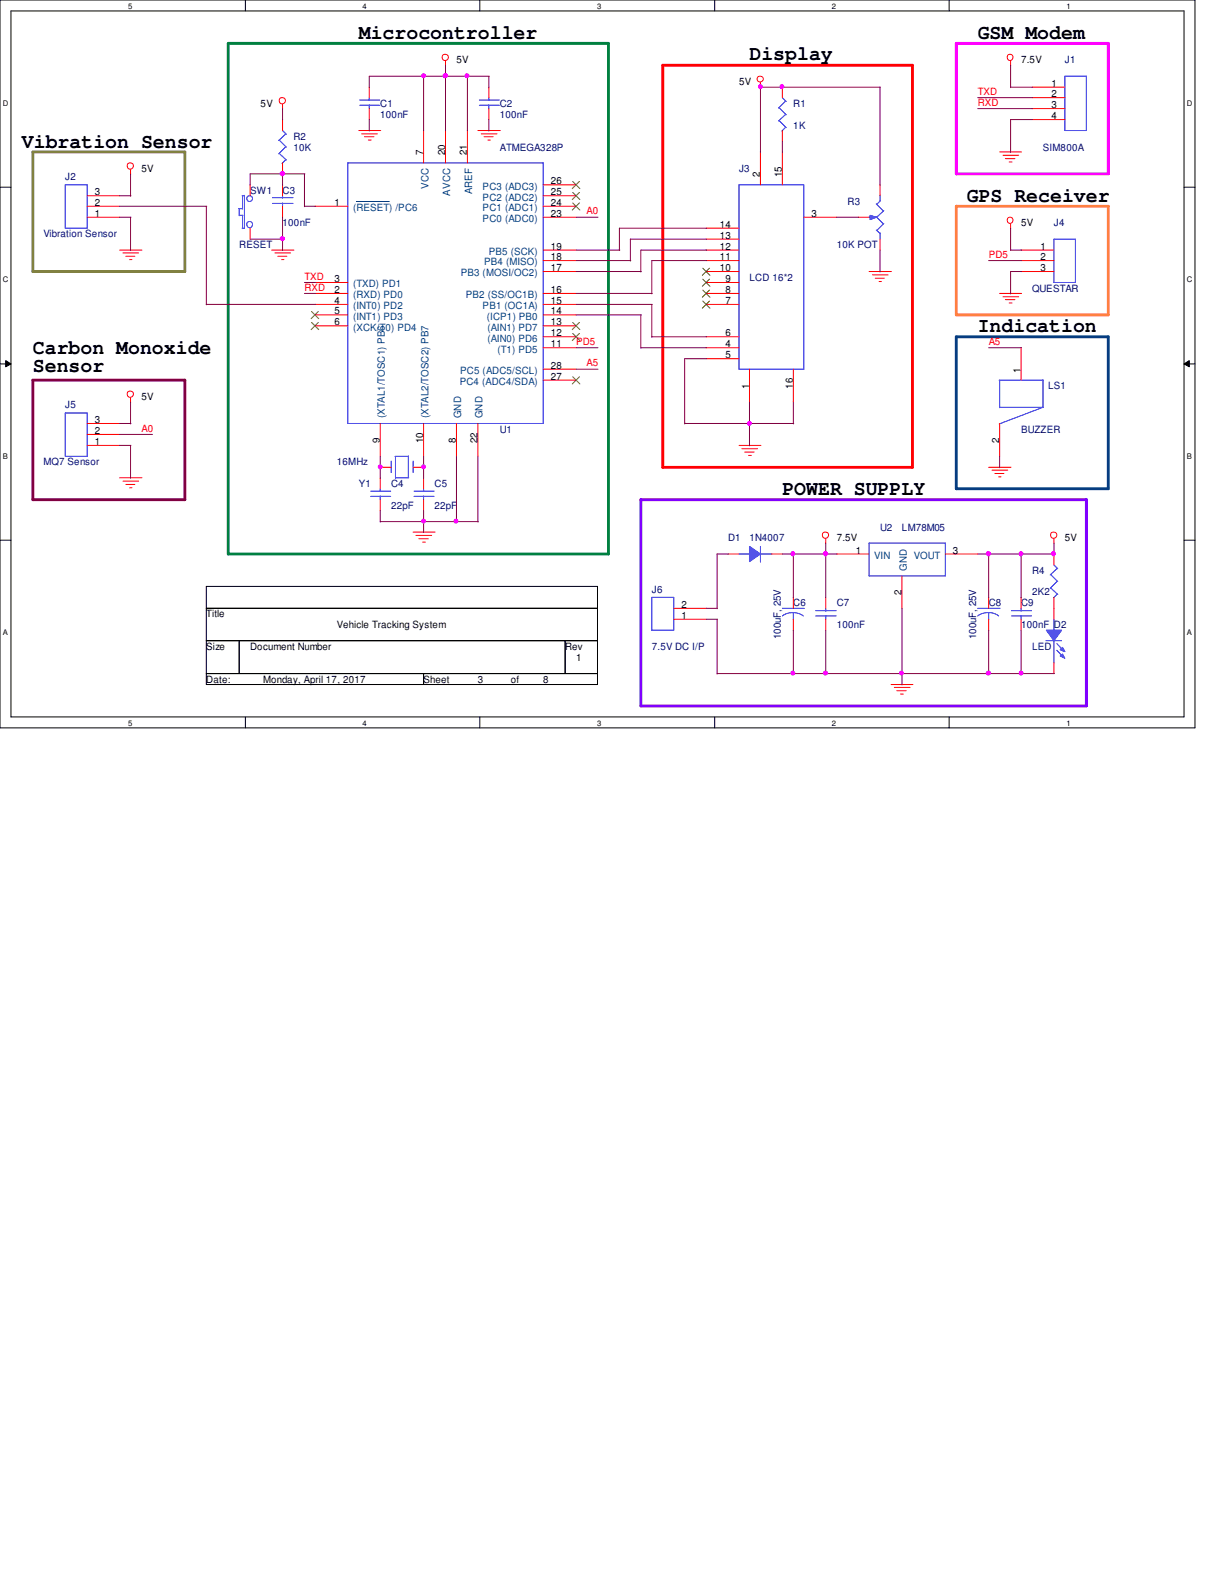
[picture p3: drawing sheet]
<svg xmlns="http://www.w3.org/2000/svg" width="216mm" height="279mm" viewBox="0 0 216 279" stroke-linecap="round" stroke-linejoin="round" font-family="sans-serif">
<path d="M0 0h212.3v129.4h-212.3zM1.9 1.9h208.5v125.5h-208.5z" fill="none" stroke="#000" stroke-width=".18"/>
<g fill="#fff">
<path d="M22.8 .3h.7v1.5h-.7z"/>
<path d="M22.8 127.7h.7v1.5h-.7z"/>
</g>
<path d="M43.6 0v1.9M43.6 127.4v2" fill="none" stroke="#000" stroke-width=".18"/>
<g fill="#fff">
<path d="M64.4 .3h.8v1.5h-.8z"/>
<path d="M64.4 127.7h.8v1.5h-.8z"/>
</g>
<path d="M85.3 0v1.9M85.3 127.4v2" fill="none" stroke="#000" stroke-width=".18"/>
<g fill="#fff">
<path d="M106.1 .3h.7v1.5h-.7z"/>
<path d="M106.1 127.7h.7v1.5h-.7z"/>
</g>
<path d="M127 0v1.9M127 127.4v2" fill="none" stroke="#000" stroke-width=".18"/>
<g fill="#fff">
<path d="M147.8 .3h.8v1.5h-.8z"/>
<path d="M147.8 127.7h.8v1.5h-.8z"/>
</g>
<path d="M168.7 0v1.9M168.7 127.4v2" fill="none" stroke="#000" stroke-width=".18"/>
<g fill="#fff">
<path d="M189.5 .3h.7v1.5h-.7z"/>
<path d="M189.5 127.7h.7v1.5h-.7z"/>
<path d="M.5 17.6h1v1.5h-1z"/>
<path d="M210.9 17.6h1v1.5h-1z"/>
<path d="M.5 48.9h1v1.6h-1z"/>
<path d="M210.9 48.9h1v1.6h-1z"/>
</g>
<path d="M0 33.3h1.9M210.4 33.3h1.9" fill="none" stroke="#000" stroke-width=".18"/>
<g fill="#fff">
<path d="M.5 80.3h.9v1.6h-.9z"/>
<path d="M210.9 80.3h.9v1.6h-.9z"/>
</g>
<path d="M0 64.7h1.9M1 64.1l.9 .6-.9 .5zM210.4 64.7l.9-.6v1.1zM210.4 64.7h1.9" fill="none" stroke="#000" stroke-width=".18"/>
<path d="M1 64.1l.9 .6-.9 .5zM210.4 64.7l.9-.6v1.1z" fill="#000"/>
<g fill="#fff">
<path d="M.5 111.7h.9v1.5h-.9z"/>
<path d="M210.9 111.7h.9v1.5h-.9z"/>
</g>
<path d="M0 96h1.9M210.4 96h1.9M36.7 104.2h69.5v17.5h-69.5zM36.7 108.1h69.5M36.7 113.9h69.5M36.7 119.7h69.5M42.5 113.9v5.8M75.3 119.7v2M100.4 113.9v5.8" fill="none" stroke="#000" stroke-width=".18"/>
<path d="M117.8 11.6h44.3v71.5h-44.3z" fill="none" stroke="#f00" stroke-width=".51"/>
<path d="M169.9 7.7h27v23.2h-27z" fill="none" stroke="#f0f" stroke-width=".51"/>
<path d="M40.6 7.7h67.5v90.8h-67.5z" fill="none" stroke="#008040" stroke-width=".51"/>
<path d="M5.8 67.6h27.1v21.2h-27.1z" fill="none" stroke="#800040" stroke-width=".51"/>
<path d="M169.9 59.9h27v27h-27z" fill="none" stroke="#004080" stroke-width=".51"/>
<path d="M169.9 36.7h27v19.3h-27z" fill="none" stroke="#ff8040" stroke-width=".51"/>
<path d="M5.8 27h27.1v21.3h-27.1z" fill="none" stroke="#808040" stroke-width=".51"/>
<path d="M113.9 88.8h79.1v36.7h-79.1z" fill="none" stroke="#8000ff" stroke-width=".51"/>
<g fill="none" stroke="#f00" stroke-width=".18">
<path d="M50.2 18.5v.9M79.2 10.8v.9M135.1 14.6v1M179.6 10.8v.9M23.2 30.1v.9M63.8 23.2h3.8M64.3 23.8h2.8M64.8 24.3h1.7M65.4 24.9h.6M84.9 23.2h4M85.5 23.8h2.8M86 24.3h1.6"/>
<path d="M86.7 24.9h.4M177.6 27h3.9M178.2 27.6h2.8M178.6 28.2h1.7M179.3 28.8h.5M179.6 39.8v.8M21.3 44.5h3.9M21.8 45h2.8M22.4 45.6h1.6M23 46.1h.5M48.3 44.5h3.9M48.9 45h2.7"/>
<path d="M49.4 45.6h1.6M50 46.1h.5M154.4 48.3h4M155 48.9h2.8M155.5 49.4h1.6M156.2 50h.4M177.6 52.2h3.9M178.2 52.7h2.8M178.6 53.3h1.7M179.3 53.8h.5M23.2 70.7v.8M131.3 79.2h3.9"/>
<path d="M131.8 79.8h2.8M21.3 84.9h3.9M21.8 85.5h2.8M22.4 86.1h1.6M23 86.7h.5M73.4 94.6h3.9M73.9 95.2h2.8M74.4 95.8h1.7M75.1 96.4h.5M132.3 80.3h1.7M133 80.9h.5M146.7 95.8v.8"/>
<path d="M175.7 83.1h4M176.3 83.6h2.8M176.8 84.2h1.6M177.5 84.8h.4M187.3 95.8v.8M158.3 121.7h3.9M158.9 122.2h2.8M159.3 122.8h1.7M160 123.4h.5"/>
<circle cx="50.1" cy="17.9" r=".57"/>
<circle cx="79.1" cy="10.2" r=".57"/>
<circle cx="135.1" cy="14" r=".55"/>
<circle cx="179.5" cy="10.2" r=".54"/>
<circle cx="23.1" cy="29.5" r=".57"/>
<circle cx="179.5" cy="39.1" r=".54"/>
<circle cx="23.1" cy="70.1" r=".57"/>
<circle cx="146.7" cy="95.1" r=".57"/>
<circle cx="187.2" cy="95.1" r=".57"/>
</g>
<path d="M185.8 113.9h2.8M187.3 110.1v2M187.3 113.9v4" fill="none" stroke="#00f" stroke-width=".18"/>
<path d="M185.9 112h2.7l-1.3 1.9z" fill-rule="evenodd" fill="#00f"/>
<path d="M185.9 112h2.7l-1.3 1.9z" fill="none" stroke="#00f" stroke-width=".18"/>
<path d="M188.4 116.6l.4-.4 .4 .8z" fill-rule="evenodd" fill="#00f"/>
<path d="M188.4 116.6l.4-.4 .4 .8z" fill="none" stroke="#00f" stroke-width=".18"/>
<path d="M188.8 115.1l.4 .7-.8-.3z" fill-rule="evenodd" fill="#00f"/>
<g fill="none" stroke="#00f" stroke-width=".18">
<path d="M11.6 73.4h3.9v7.7h-3.9zM177.5 67.6h7.8M177.6 67.6v4.9M177.6 72.4h7.8M185.3 67.5v4.9l-7.8 3M69.5 82v2M70.2 81.1h2.4M70.3 81.1v3.9M70.3 84.9h2.3M72.6 81v3.9M73.4 82v2M131.3 98.5h2"/>
<path d="M135.1 97.1v2.8M135.1 98.5h2.1M139 109.5a3.2 3.2 0 0 1 3.7 0M139 108.1h3.9M141 108.9v1.3M144.9 109.5h3.7M144.9 108.5h3.7M146.7 108.1v.5M146.7 109.4v.7M173.7 109.5a3.2 3.2 0 0 1 3.8 0M173.7 108.1h4M175.7 108.9v1.3"/>
<path d="M179.7 109.5h3.6M179.7 108.5h3.6M181.4 108.1v.5M181.4 109.4v.7M187.8 114.4l1.2 1.3M187.8 115.6l1.2 1.2M188.8 115.1l.4 .7-.8-.3z"/>
</g>
<g fill="none" stroke="#f00" stroke-width=".18">
<path d="M15.5 79.2h5.8M15.5 77.2h5.8M15.5 75.3h5.8M177.6 75.3v5.8M181.4 61.8v5.8M67.6 83.1h1.9M73.4 83.1h1.9M141 106.2v1.9M141 110.1v1.9M146.7 106.2v1.9M146.7 110.1v1.9M175.7 106.2v1.9"/>
<path d="M175.7 110.1v1.9M181.4 106.2v1.9M181.4 110.1v1.9M187.3 108.1v2M187.3 117.8v1.9"/>
</g>
<path d="M133.2 97.1l1.9 1.4-1.9 1.3z" fill-rule="evenodd" fill="#00f"/>
<path d="M63.9 18.7h3.6M63.9 17.8h3.6M65.6 17.4v.5M65.6 18.6v.7M133.2 97.1l1.9 1.4-1.9 1.3z" fill="none" stroke="#00f" stroke-width=".18"/>
<path d="M65.6 15.5v1.9M65.6 19.3v2M129.4 98.5h1.9M137.1 98.5h1.9" fill="none" stroke="#f00" stroke-width=".18"/>
<path d="M154.6 38.3l1.2 .3-1.2 .4z" fill="#00f"/>
<g fill="none" stroke="#00f" stroke-width=".18">
<path d="M85.2 18.7h3.5M85.2 17.8h3.5M86.9 17.4v.5M86.9 18.6v.7M138.4 19.1l1.3 1.3M139 17.4l.7 .6M139.6 17.9l-1.3 1.3M189.2 13.5h3.8v9.7h-3.8zM11.6 32.9h3.9v7.7h-3.9zM42.4 37.1h.7M42.5 37.1v1.3M42.5 38.3h.7"/>
<path d="M43 34.8h.4M43.1 34.8v2.4M43.1 38.3v2.3M43.4 34.7v5.9h-.4M48.4 36.2h3.7M48.4 35.1h3.7M49.6 24.9l1.3 1.3M49.6 27.3l1.3 1.1M50.2 34.8v.4M50.2 36.1v.6M50.2 23.2l.7 .7M50.8 23.8l-1.3 1.2"/>
<path d="M50.8 26.1l-1.3 1.2M50.8 28.4l-.7 .6M61.8 29h34.7v46.3h-34.7zM131.3 32.9h11.5v32.7h-11.5zM138.4 21.4l1.3 1.3M139.6 20.3l-1.3 1.2M139.6 22.6l-.7 .7M154.3 38.6h.6M154.6 38.3l1.2 .3-1.2 .4zM155.7 38.5l1.3 1.3M155.7 36.2l1.3 1.3M156.4 34.7v1"/>
<path d="M156.5 35.6l-.7 .7M157.1 39.7l-1.3 1.3M157.1 37.4l-1.3 1.2M155.7 40.9l.7 .6M156.4 41.4v1.1M187.3 42.5h3.8v7.7h-3.8zM65.9 88.2h3.5M65.9 87.3h3.5M67.6 86.9v.5M67.6 88.1v.7M73.6 88.2h3.5M73.6 87.3h3.5"/>
<path d="M75.3 86.9v.5M75.3 88.1v.7M154.4 96.5h13.6v5.9h-13.6zM115.8 106.2h3.9v5.8h-3.9zM186.7 102.1l1.3 1.3M186.7 104.5l1.3 1.2M187.3 100.4l.7 .7M187.9 101l-1.3 1.2M187.9 103.3l-1.3 1.3M187.9 105.6l-.7 .7"/>
<circle cx="44.3" cy="39.9" r=".54"/>
<circle cx="44.4" cy="35.3" r=".52"/>
</g>
<g fill="none" stroke="#f00" stroke-width=".18">
<path d="M86.9 15.5v1.9M86.9 19.3v2M139 15.5v1.9M183.4 15.5h5.8M183.4 17.4h5.8M183.4 19.3h5.8M15.5 38.6h5.8M15.5 36.7h5.8M15.5 34.8h5.8M44.4 32.9v1.9M50.2 21.3v1.9M50.2 29v1.9"/>
<path d="M50.2 32.9v1.9M50.2 36.7v1.9M56 36.7h5.8M75.3 23.2v5.8M79.2 23.2v5.8M83.1 23.2v5.8M96.5 38.6h5.9M96.5 36.7h5.9M96.5 34.8h5.9M96.5 32.9h5.9M135.1 27v5.9M139 23.2v1.9"/>
<path d="M139 27v5.9M142.8 38.6h5.9M152.5 38.6h1.9M156.4 32.9v1.9M183.4 21.3h5.8M44.4 40.6v1.9M56 52.2h5.8M56 50.2h5.8M56 54.1h5.8M56 56h5.8M56 57.9h5.8M96.5 44.5h5.9"/>
<path d="M96.5 46.3h5.9M96.5 48.3h5.9M96.5 52.2h5.9M96.5 54.1h5.9M96.5 56h5.9M96.5 57.9h5.9M96.5 59.9h5.9M125.5 44.5h5.8M125.5 46.3h5.8M125.5 48.3h5.8M125.5 52.2h5.8M125.5 50.2h5.8"/>
<path d="M125.5 54.1h5.8M125.5 59.9h5.8M125.5 42.5h5.8M125.5 40.6h5.8M156.4 42.5v2M181.4 44.5h5.9M181.4 46.3h5.9M181.4 48.3h5.9M67.6 75.3v5.8M75.3 75.3v5.8M81.1 75.3v5.8M84.9 75.3v5.8"/>
<path d="M96.5 61.8h5.9M96.5 67.6h5.9M96.5 65.6h5.9M125.5 61.8h5.8M125.5 63.8h5.8M133.2 65.6v5.9M141 65.6v5.9M67.6 84.9v2M67.6 88.8v2M75.3 84.9v2M75.3 88.8v2M148.7 98.5h5.7"/>
<path d="M168 98.5h5.7M187.3 98.5v1.9M119.7 110.1h5.8M119.7 108.1h5.8M160.3 102.4v5.7M187.3 106.2v1.9"/>
</g>
<path d="M63.3 35.8h5.9" fill="none" stroke="#004080" stroke-width=".18"/>
<g fill="none" stroke="#804000" stroke-width=".18">
<path d="M101.8 36.1l1.2 1.2M101.8 34.2l1.2 1.3M101.8 32.3l1.2 1.2M103 36.1l-1.3 1.2M103 34.2l-1.3 1.3M103 32.3l-1.3 1.2M55.4 55.4l1.2 1.2M55.4 57.3l1.2 1.3M56.6 55.4l-1.3 1.2M56.6 57.3l-1.3 1.3M101.8 59.3l1.2 1.2M101.8 57.3l1.2 1.3"/>
<path d="M103 59.3l-1.3 1.2M103 57.3l-1.3 1.3M124.9 53.5l1.3 1.3M124.9 51.6l1.3 1.2M124.9 49.6l1.3 1.3M124.9 47.7l1.3 1.2M126.1 53.5l-1.3 1.3M126.1 51.6l-1.3 1.2M126.1 49.6l-1.3 1.3M126.1 47.7l-1.3 1.2M101.8 67l1.2 1.2M103 67l-1.3 1.2"/>
</g>
<g fill="none" stroke="#800040" stroke-width=".18">
<path d="M50.2 19.3v2M75.3 13.5v9.8M79.2 11.6v11.7M83.1 13.5v9.8M86.9 13.5v2.1M87 13.5h-21.4v2.1M156.4 15.5v17.4M156.5 15.5h-21.4v11.6M173.7 17.4h9.8M173.7 19.3h9.8M179.6 11.6v4M179.6 15.5h3.9"/>
<path d="M21.3 36.7h15.4M21.3 38.6h2M21.3 34.8h2M23.2 30.9v4M23.2 38.6v5.9M36.7 36.7v17.5M50.2 30.9v2M50.2 38.6v5.9M54.1 36.7h1.9M54.1 30.9v5.8M54.2 30.9h-9.8v2M65.6 21.3v2"/>
<path d="M86.9 21.3v2M102.4 38.6h3.9M139 25.1v2M148.7 38.6h3.9M183.5 21.3h-3.9v5.8M36.7 54.1h19.3M44.4 42.5h5.9M54.1 50.2h1.9M54.1 52.2h1.9M102.4 52.2h13.5M102.4 46.3h9.7M102.4 54.1h13.5"/>
<path d="M102.4 44.5h7.8M102.4 48.3h11.6M102.4 56h11.6M113.9 56v5.9M115.8 59.9h9.8M115.8 54.1v5.8M125.6 44.5h-11.7v3.8M125.6 46.3h-9.8v5.9M125.6 42.5h-13.6v3.9M125.6 40.6h-15.5v3.9M156.4 44.5v3.8M175.7 46.3h5.8"/>
<path d="M179.6 40.6v3.9M179.6 44.5h1.9M181.5 48.3h-1.9v3.9M21.3 75.3h2M21.3 79.2h2M21.3 77.2h5.8M23.2 71.5v3.9M23.2 79.2v5.8M102.4 61.8h3.9M102.4 65.6h3.9M113.9 61.8h11.7M121.7 75.3h19.4"/>
<path d="M125.6 63.8h-3.9v11.6M133.2 71.5v7.7M141 71.5v3.9M175.7 61.8h5.8M67.6 92.7h17.4M67.6 81.1v3.9M67.6 90.8v2M75.3 81.1v3.9M75.3 90.8v3.9M81.1 81.1v11.7M84.9 81.1v11.7M129.5 98.5h-2.1v9.7"/>
<path d="M139 98.5h9.8M141 98.5v7.8M146.7 96.5v9.8M173.7 98.5h13.7M175.7 98.5v7.8M177.6 81.1v2M181.4 98.5v7.8M187.3 96.5v2.1M125.5 108.1h2M125.5 110.1h2M127.4 119.7h60M127.4 110.1v9.7"/>
<path d="M141 112v7.8M146.7 112v7.8M160.3 108.1v13.7M175.7 112v7.8M181.4 112v7.8"/>
</g>
<circle cx="146.7" cy="98.4" r=".38" fill="#f0f"/>
<circle cx="146.7" cy="98.4" r=".38" fill="none" stroke="#f0f" stroke-width=".18"/>
<circle cx="83" cy="13.5" r=".35" fill="#f0f"/>
<circle cx="83" cy="13.5" r=".35" fill="none" stroke="#f0f" stroke-width=".18"/>
<circle cx="140.9" cy="119.6" r=".35" fill="#f0f"/>
<circle cx="140.9" cy="119.6" r=".35" fill="none" stroke="#f0f" stroke-width=".18"/>
<circle cx="187.2" cy="98.4" r=".36" fill="#f0f"/>
<circle cx="187.2" cy="98.4" r=".36" fill="none" stroke="#f0f" stroke-width=".18"/>
<circle cx="75.3" cy="13.5" r=".35" fill="#f0f"/>
<circle cx="75.3" cy="13.5" r=".35" fill="none" stroke="#f0f" stroke-width=".18"/>
<circle cx="140.9" cy="98.4" r=".36" fill="#f0f"/>
<circle cx="140.9" cy="98.4" r=".36" fill="none" stroke="#f0f" stroke-width=".18"/>
<circle cx="175.6" cy="98.4" r=".38" fill="#f0f"/>
<circle cx="175.6" cy="98.4" r=".38" fill="none" stroke="#f0f" stroke-width=".18"/>
<circle cx="135.1" cy="15.4" r=".35" fill="#f0f"/>
<circle cx="135.1" cy="15.4" r=".35" fill="none" stroke="#f0f" stroke-width=".18"/>
<circle cx="67.6" cy="83" r=".35" fill="#f0f"/>
<circle cx="67.6" cy="83" r=".35" fill="none" stroke="#f0f" stroke-width=".18"/>
<circle cx="181.4" cy="98.4" r=".36" fill="#f0f"/>
<circle cx="181.4" cy="98.4" r=".36" fill="none" stroke="#f0f" stroke-width=".18"/>
<circle cx="175.7" cy="119.6" r=".37" fill="#f0f"/>
<circle cx="175.7" cy="119.6" r=".37" fill="none" stroke="#f0f" stroke-width=".18"/>
<circle cx="181.4" cy="119.6" r=".35" fill="#f0f"/>
<circle cx="181.4" cy="119.6" r=".35" fill="none" stroke="#f0f" stroke-width=".18"/>
<circle cx="75.3" cy="92.6" r=".35" fill="#f0f"/>
<circle cx="75.3" cy="92.6" r=".35" fill="none" stroke="#f0f" stroke-width=".18"/>
<circle cx="81" cy="92.6" r=".35" fill="#f0f"/>
<circle cx="81" cy="92.6" r=".35" fill="none" stroke="#f0f" stroke-width=".18"/>
<circle cx="133.2" cy="75.3" r=".35" fill="#f0f"/>
<circle cx="133.2" cy="75.3" r=".35" fill="none" stroke="#f0f" stroke-width=".18"/>
<circle cx="50.2" cy="42.4" r=".37" fill="#f0f"/>
<circle cx="50.2" cy="42.4" r=".37" fill="none" stroke="#f0f" stroke-width=".18"/>
<circle cx="79.1" cy="13.5" r=".37" fill="#f0f"/>
<circle cx="79.1" cy="13.5" r=".37" fill="none" stroke="#f0f" stroke-width=".18"/>
<circle cx="146.7" cy="119.6" r=".37" fill="#f0f"/>
<circle cx="146.7" cy="119.6" r=".37" fill="none" stroke="#f0f" stroke-width=".18"/>
<circle cx="160.2" cy="119.6" r=".35" fill="#f0f"/>
<circle cx="160.2" cy="119.6" r=".35" fill="none" stroke="#f0f" stroke-width=".18"/>
<circle cx="75.3" cy="83" r=".35" fill="#f0f"/>
<circle cx="75.3" cy="83" r=".35" fill="none" stroke="#f0f" stroke-width=".18"/>
<circle cx="138.9" cy="15.4" r=".35" fill="#f0f"/>
<circle cx="138.9" cy="15.4" r=".35" fill="none" stroke="#f0f" stroke-width=".18"/>
<circle cx="50.2" cy="30.9" r=".38" fill="#f0f"/>
<circle cx="50.2" cy="30.9" r=".38" fill="none" stroke="#f0f" stroke-width=".18"/>
<circle cx="79.1" cy="13.5" r=".37" fill="#f0f"/>
<circle cx="79.1" cy="13.5" r=".37" fill="none" stroke="#f0f" stroke-width=".18"/>
<g font-size="3.6">
<text x="63.8" y="6.9">Microcontroller</text>
<text x="133.2" y="10.8">Display</text>
<text x="173.7" y="6.9">GSM Modem</text>
<text x="3.9" y="26.2">Vibration Sensor</text>
<text x="171.8" y="35.9">GPS Receiver</text>
<text x="173.7" y="59">Indication</text>
<text x="5.8" y="62.9">Carbon Monoxide</text>
<text x="5.8" y="66.1">Sensor</text>
<text x="139" y="88">POWER SUPPLY</text>
</g>
<g font-size="1.8">
<text x="81.1" y="11.3">5V</text>
<text x="181.4" y="11.3">7.5V</text>
<text x="131.3" y="15.2">5V</text>
<text x="186.9" y="15.4">1</text>
<text x="186.9" y="17.3">2</text>
<text x="46.3" y="19">5V</text>
<text x="186.9" y="19.2">3</text>
<text x="186.9" y="21.2">4</text>
<text x="75.2" y="27.6" transform="rotate(-90 75.2 27.6)">7</text>
<text x="79.1" y="27.6" transform="rotate(-90 79.1 27.6)">20</text>
<text x="83" y="27.6" transform="rotate(-90 83 27.6)">21</text>
<text x="16.8" y="34.7">3</text>
<text x="25.1" y="30.6">5V</text>
<text x="97.9" y="34.7">25</text>
<text x="97.9" y="32.8">26</text>
<text x="135" y="31.5" transform="rotate(-90 135 31.5)">2</text>
<text x="138.9" y="31.5" transform="rotate(-90 138.9 31.5)">15</text>
<text x="16.8" y="38.5">1</text>
<text x="16.8" y="36.6">2</text>
<text x="59.4" y="36.6">1</text>
<text x="97.9" y="38.5">23</text>
<text x="97.9" y="36.6">24</text>
<text x="127.9" y="40.5">14</text>
<text x="144.2" y="38.5">3</text>
<text x="181.4" y="40.2">5V</text>
<text x="97.9" y="46.2">18</text>
<text x="97.9" y="44.4">19</text>
<text x="127.9" y="46.2">11</text>
<text x="127.9" y="44.4">12</text>
<text x="127.9" y="42.4">13</text>
<text x="184.9" y="44.4">1</text>
<text x="184.9" y="46.2">2</text>
<text x="59.4" y="52.1">2</text>
<text x="59.4" y="50.1">3</text>
<text x="97.9" y="52.1">16</text>
<text x="97.9" y="48.2">17</text>
<text x="127.9" y="48.2">10</text>
<text x="128.9" y="52.1">8</text>
<text x="128.9" y="50.1">9</text>
<text x="184.9" y="48.2">3</text>
<text x="59.4" y="54">4</text>
<text x="59.4" y="55.9">5</text>
<text x="59.4" y="57.8">6</text>
<text x="97.9" y="59.8">12</text>
<text x="97.9" y="57.8">13</text>
<text x="97.9" y="55.9">14</text>
<text x="97.9" y="54">15</text>
<text x="128.9" y="59.8">6</text>
<text x="128.9" y="54">7</text>
<text x="97.9" y="61.7">11</text>
<text x="97.9" y="65.5">28</text>
<text x="128.9" y="61.7">4</text>
<text x="128.9" y="63.7">5</text>
<text x="25.1" y="71.1">5V</text>
<text x="97.9" y="67.5">27</text>
<text x="133.1" y="69.1" transform="rotate(-90 133.1 69.1)">1</text>
<text x="140.9" y="69.1" transform="rotate(-90 140.9 69.1)">16</text>
<text x="181.4" y="66.2" transform="rotate(-90 181.4 66.2)">1</text>
<text x="16.8" y="77.1">2</text>
<text x="16.8" y="75.2">3</text>
<text x="16.8" y="79.1">1</text>
<text x="67.5" y="78.7" transform="rotate(-90 67.5 78.7)">9</text>
<text x="75.2" y="78.7" transform="rotate(-90 75.2 78.7)">10</text>
<text x="81" y="78.7" transform="rotate(-90 81 78.7)">8</text>
<text x="84.8" y="78.7" transform="rotate(-90 84.8 78.7)">22</text>
<text x="177.5" y="78.7" transform="rotate(-90 177.5 78.7)">2</text>
<text x="148.7" y="96.2">7.5V</text>
<text x="152.1" y="98.4">1</text>
<text x="169.3" y="98.4">3</text>
<text x="189.2" y="96.2">5V</text>
<text x="160.2" y="105.8" transform="rotate(-90 160.2 105.8)">2</text>
<text x="36.7" y="109.7">Title</text>
<text x="59.9" y="111.7">Vehicle Tracking System</text>
<text x="121.1" y="110">1</text>
<text x="121.1" y="108">2</text>
<text x="36.7" y="115.5">Size</text>
<text x="44.4" y="115.5">Document Number</text>
<text x="100.4" y="115.5">Rev</text>
<text x="102.4" y="117.4">1</text>
<text x="36.7" y="121.3">Date:</text>
<text x="46.7" y="121.3">Monday, April 17, 2017</text>
<text x="75.3" y="121.3">Sheet</text>
<text x="84.9" y="121.3">3</text>
<text x="90.8" y="121.3">of</text>
<text x="96.5" y="121.3">8</text>
</g>
<g font-size="1.8" fill="#000080">
<text x="189.2" y="11.3">J1</text>
<text x="67.6" y="19">C1</text>
<text x="67.6" y="20.9">100nF</text>
<text x="88.8" y="19">C2</text>
<text x="88.8" y="20.9">100nF</text>
<text x="141" y="19">R1</text>
<text x="141" y="22.9">1K</text>
<text x="52.2" y="24.8">R2</text>
<text x="52.2" y="26.8">10K</text>
<text x="88.8" y="26.8">ATMEGA328P</text>
<text x="185.3" y="26.8">SIM800A</text>
<text x="11.6" y="31.9">J2</text>
<text x="44.5" y="34.5">SW1</text>
<text x="50.2" y="34.5">C3</text>
<text x="131.3" y="30.6">J3</text>
<text x="50.2" y="40.2">100nF</text>
<text x="150.6" y="36.4">R3</text>
<text x="187.3" y="40.2">J4</text>
<text x="7.7" y="42.2">Vibration Sensor</text>
<text x="42.5" y="44.1">RESET</text>
<text x="148.7" y="44.1">10K POT</text>
<text x="133.2" y="49.9">LCD 16*2</text>
<text x="183.4" y="51.8">QUESTAR</text>
<text x="186.3" y="69.2">LS1</text>
<text x="11.6" y="72.5">J5</text>
<text x="88.8" y="76.9">U1</text>
<text x="181.4" y="76.9">BUZZER</text>
<text x="7.7" y="82.7">MQ7 Sensor</text>
<text x="59.9" y="82.7">16MHz</text>
<text x="63.8" y="86.5">Y1</text>
<text x="69.5" y="86.5">C4</text>
<text x="77.2" y="86.5">C5</text>
<text x="69.5" y="90.4">22pF</text>
<text x="77.2" y="90.4">22pF</text>
<text x="156.4" y="94.3">U2</text>
<text x="160.3" y="94.3">LM78M05</text>
<text x="129.4" y="96.2">D1</text>
<text x="133.2" y="96.2">1N4007</text>
<text x="115.8" y="105.3">J6</text>
<text x="141" y="107.8">C6</text>
<text x="148.7" y="107.8">C7</text>
<text x="175.7" y="107.8">C8</text>
<text x="181.4" y="107.8">C9</text>
<text x="183.4" y="102">R4</text>
<text x="183.4" y="105.8">2K2</text>
<text x="138.8" y="113.5" transform="rotate(-90 138.8 113.5)">100uF, 25V</text>
<text x="148.7" y="111.7">100nF</text>
<text x="173.5" y="113.5" transform="rotate(-90 173.5 113.5)">100uF, 25V</text>
<text x="181.4" y="111.7">100nF</text>
<text x="187.3" y="111.7">D2</text>
<text x="115.8" y="115.5">7.5V DC I/P</text>
<text x="183.4" y="115.5">LED</text>
</g>
<g font-size="1.8" fill="#f00">
<text x="173.7" y="16.8">TXD</text>
<text x="173.7" y="18.8">RXD</text>
<text x="104.2" y="38.1">A0</text>
<text x="175.7" y="45.8">PD5</text>
<text x="54.1" y="49.7">TXD</text>
<text x="54.1" y="51.6">RXD</text>
<text x="102.4" y="61.3">PD5</text>
<text x="104.2" y="65.1">A5</text>
<text x="175.7" y="61.3">A5</text>
<text x="25.1" y="76.7">A0</text>
</g>
<g font-size="1.8" fill="#004080">
<text x="76.1" y="33.6" transform="rotate(-90 76.1 33.6)">VCC</text>
<text x="80" y="34.8" transform="rotate(-90 80 34.8)">AVCC</text>
<text x="83.9" y="34.5" transform="rotate(-90 83.9 34.5)">AREF</text>
<text x="85.8" y="35.6">PC2 (ADC2)</text>
<text x="85.8" y="33.7">PC3 (ADC3)</text>
<text x="62.7" y="37.5">(RESET) /PC6</text>
<text x="85.8" y="39.5">PC0 (ADC0)</text>
<text x="85.8" y="37.5">PC1 (ADC1)</text>
<text x="86" y="47.2">PB4 (MISO)</text>
<text x="86.9" y="45.3">PB5 (SCK)</text>
<text x="62.7" y="53">(RXD) PD0</text>
<text x="62.7" y="51.1">(TXD) PD1</text>
<text x="81.9" y="49.1">PB3 (MOSI/OC2)</text>
<text x="82.8" y="53">PB2 (SS/OC1B)</text>
<text x="62.7" y="54.9">(INT0) PD2</text>
<text x="62.7" y="56.8">(INT1) PD3</text>
<text x="62.7" y="58.8">(XCK/T0) PD4</text>
<text x="85.8" y="54.9">PB1 (OC1A)</text>
<text x="86.5" y="56.8">(ICP1) PB0</text>
<text x="86.6" y="58.8">(AIN1) PD7</text>
<text x="86.6" y="60.7">(AIN0) PD6</text>
<text x="88.4" y="62.7">(T1) PD5</text>
<text x="81.7" y="68.4">PC4 (ADC4/SDA)</text>
<text x="81.8" y="66.5">PC5 (ADC5/SCL)</text>
<text x="68.4" y="74.3" transform="rotate(-90 68.4 74.3)">(XTAL1/TOSC1) PB6</text>
<text x="76.1" y="74.3" transform="rotate(-90 76.1 74.3)">(XTAL2/TOSC2) PB7</text>
<text x="82" y="74.3" transform="rotate(-90 82 74.3)">GND</text>
<text x="85.8" y="74.3" transform="rotate(-90 85.8 74.3)">GND</text>
<text x="155.4" y="99.3">VIN</text>
<text x="161.1" y="101.4" transform="rotate(-90 161.1 101.4)">GND</text>
<text x="162.4" y="99.3">VOUT</text>
</g>
<g font-size="1.4">
<text x="22.8" y="1.5">5</text>
<text x="64.4" y="1.5">4</text>
<text x="106.1" y="1.5">3</text>
<text x="147.8" y="1.5">2</text>
<text x="189.5" y="1.5">1</text>
<text x=".5" y="18.9">D</text>
<text x="210.9" y="18.9">D</text>
<text x=".5" y="50.2">C</text>
<text x="210.9" y="50.2">C</text>
<text x=".5" y="81.6">B</text>
<text x="210.9" y="81.6">B</text>
<text x=".5" y="112.9">A</text>
<text x="210.9" y="112.9">A</text>
<text x="22.8" y="128.9">5</text>
<text x="64.4" y="128.9">4</text>
<text x="106.1" y="128.9">3</text>
<text x="147.8" y="128.9">2</text>
<text x="189.5" y="128.9">1</text>
</g>
</svg>
